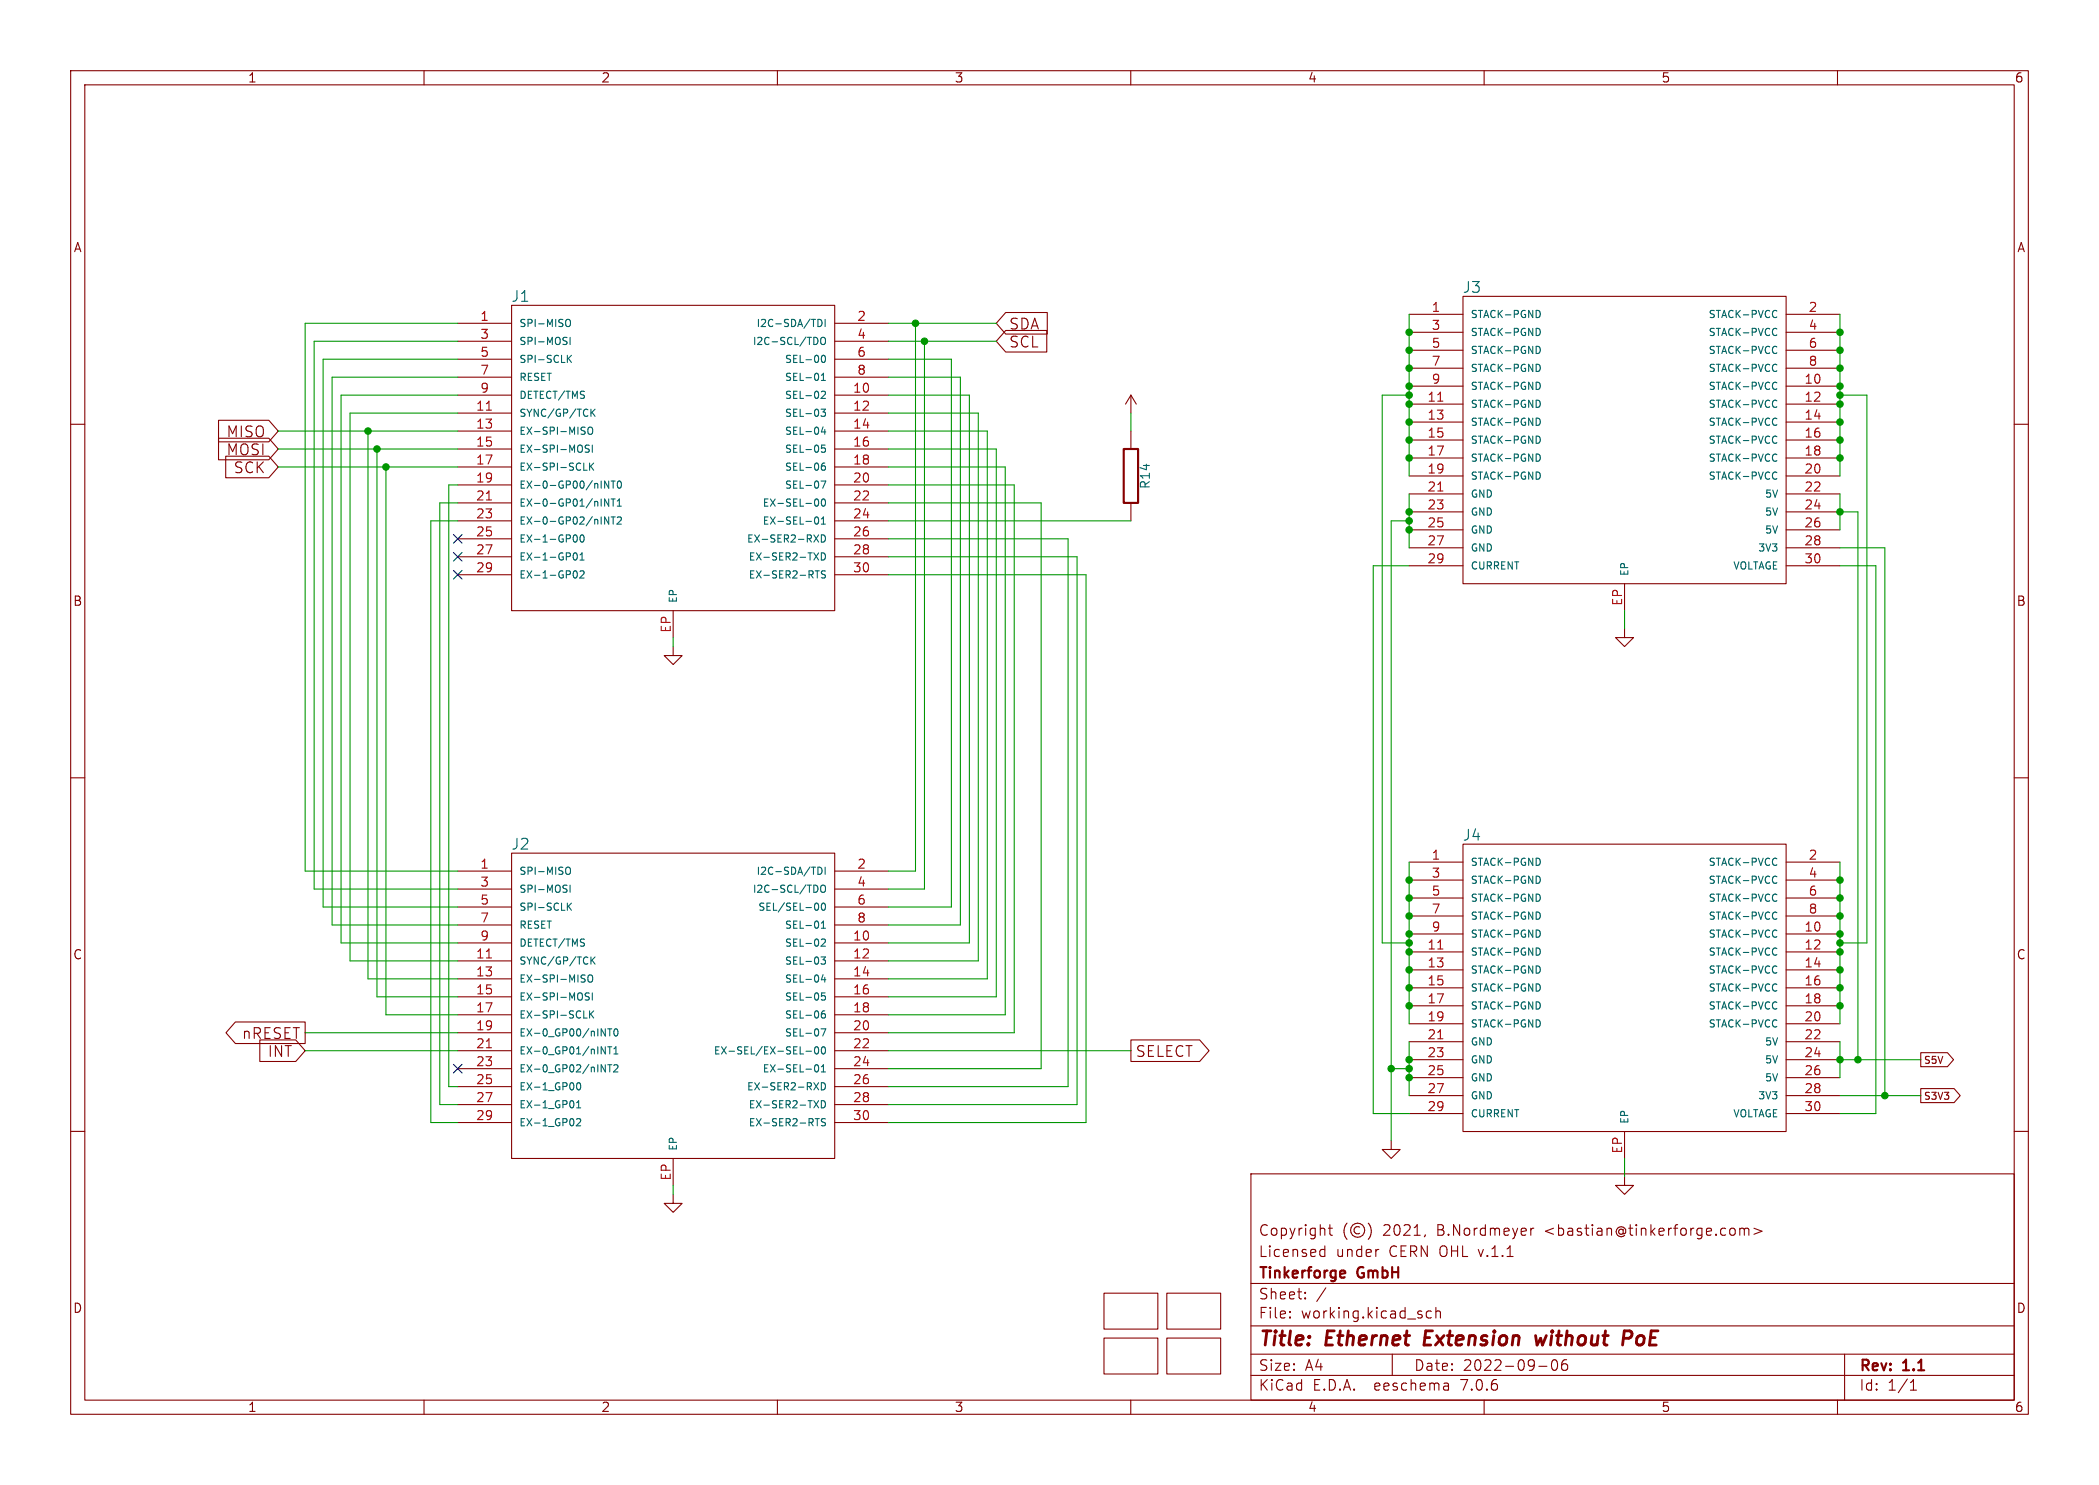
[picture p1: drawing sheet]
<svg xmlns="http://www.w3.org/2000/svg" width="297mm" height="210mm" viewBox="0 0 297 210" stroke-linecap="round" stroke-linejoin="round" font-family="sans-serif">
<g fill="none" stroke="#840000" stroke-width=".15">
<path d="M10 10h277v190h-277zM12 12h273v186h-273zM60 10v2M110 10v2M160 10v2M210 10v2M260 10v2M10 60h2M30.9 59.4h7.1l1.4 1.6-1.4 1.5h-7.1zM64.8 45.7h7.6M64.8 55.9h7.6M64.8 58.4h7.6"/>
<path d="M64.8 48.3h7.6M64.8 50.8h7.6M64.8 53.3h7.6M72.4 43.2h45.7v43.2h-45.7zM118.1 45.7h7.6M118.1 55.9h7.6M118.1 58.4h7.6M118.1 48.3h7.6M118.1 50.8h7.6M118.1 53.3h7.6M142.3 46.7h5.8v3.1h-5.8l-1.3-1.5zM142.3 44.2h5.9v3h-5.9l-1.3-1.5z"/>
<path d="M160 55.9v2.5M160 55.9l-.7 1.3M160 55.9l.8 1.3M199.4 44.5h7.6M199.4 54.6h7.6M199.4 57.2h7.6M199.4 59.7h7.6M199.4 47h7.6M199.4 49.5h7.6M199.4 52.1h7.6M207 41.9h45.7v40.7h-45.7zM252.7 44.5h7.6"/>
<path d="M252.7 54.6h7.6M252.7 57.2h7.6M252.7 59.7h7.6M252.7 47h7.6M252.7 49.5h7.6M252.7 52.1h7.6M285 60h2M30.9 62h7.1l1.4 1.5-1.4 1.5h-7.1zM31.9 64.5h6.1l1.4 1.5-1.4 1.6h-6.1zM64.8 61h7.6M64.8 63.5h7.6M64.8 66h7.6"/>
<path d="M64.8 68.6h7.6M64.8 71.1h7.6M64.8 73.7h7.6M64.8 76.2h7.6M64.8 78.7h7.6M118.1 61h7.6M118.1 63.5h7.6M118.1 66h7.6M118.1 68.6h7.6M118.1 71.1h7.6M118.1 73.7h7.6M118.1 76.2h7.6"/>
<path d="M118.1 78.7h7.6M160 61v2.5M160 71.1v2.6M199.4 62.2h7.6M199.4 64.8h7.6M199.4 67.3h7.6M199.4 69.9h7.6M199.4 72.4h7.6M199.4 74.9h7.6M199.4 77.5h7.6M252.7 62.2h7.6M252.7 64.8h7.6"/>
<path d="M252.7 67.3h7.6M252.7 69.9h7.6M252.7 72.4h7.6M252.7 74.9h7.6M252.7 77.5h7.6M64.8 81.3h7.6M95.2 91.4v1.3h1.3l-1.3 1.3-1.2-1.3h1.2M95.2 86.4v3.8M118.1 81.3h7.6M199.4 80h7.6M229.9 88.9v1.3h1.2l-1.2 1.2-1.3-1.2h1.3M229.9 82.6v3.8"/>
<path d="M252.7 80h7.6M10 110h2M207 119.4h45.7v40.6h-45.7zM285 110h2M64.8 123.2h7.6M64.8 133.4h7.6M64.8 135.9h7.6M64.8 138.4h7.6M64.8 125.7h7.6M64.8 128.3h7.6M64.8 130.8h7.6M72.4 120.7h45.7v43.1h-45.7z"/>
<path d="M118.1 123.2h7.6M118.1 133.4h7.6M118.1 135.9h7.6M118.1 138.4h7.6M118.1 125.7h7.6M118.1 128.3h7.6M118.1 130.8h7.6M199.4 121.9h7.6M199.4 132.1h7.6M199.4 134.6h7.6M199.4 137.2h7.6M199.4 139.7h7.6"/>
<path d="M199.4 124.5h7.6M199.4 127h7.6M199.4 129.5h7.6M252.7 121.9h7.6M252.7 132.1h7.6M252.7 134.6h7.6M252.7 137.2h7.6M252.7 139.7h7.6M252.7 124.5h7.6M252.7 127h7.6M252.7 129.5h7.6M10 160h2"/>
<path d="M33.3 144.5h9.9v3.1h-9.9l-1.3-1.5zM36.8 147.1h5l1.4 1.5-1.4 1.5h-5zM64.8 141h7.6M64.8 143.5h7.6M64.8 146.1h7.6M64.8 148.6h7.6M64.8 151.1h7.6M64.8 153.7h7.6M64.8 156.2h7.6M64.8 158.8h7.6M118.1 141h7.6M118.1 143.5h7.6"/>
<path d="M118.1 146.1h7.6M118.1 148.6h7.6M118.1 151.1h7.6M118.1 153.7h7.6M118.1 156.2h7.6M118.1 158.8h7.6M160 147.1h9.7l1.4 1.5-1.4 1.5h-9.7zM199.4 142.2h7.6M199.4 144.8h7.6M199.4 147.3h7.6M199.4 149.9h7.6M199.4 152.4h7.6"/>
<path d="M199.4 154.9h7.6M199.4 157.5h7.6M252.7 142.2h7.6M252.7 144.8h7.6M252.7 147.3h7.6M252.7 149.9h7.6M252.7 152.4h7.6M252.7 154.9h7.6M252.7 157.5h7.6M271.8 148.9h3.8l.8 1-.8 1h-3.8zM271.8 153.9h4.7l.9 1-.9 1h-4.7zM285 160h2"/>
<path d="M95.2 168.9v1.3h1.3l-1.3 1.3-1.2-1.3h1.2M95.2 163.8v3.8M177 166h108v32h-108zM186.9 177.6l.1 .1 .5-.1M186.9 176.8l.1-.1 .5 .1M187.5 176.2v1.5M188 173.7h.5M188.2 173.2v1.3v.1l.3 .1M190.6 173a1.72 1.72 0 0 0 0 2.3M192.4 173.6a.52 .52 0 0 0-.8 .4 .52 .52 0 0 0 .8 .4M193.6 173a1.72 1.72 0 0 1 0 2.3M195 176.7h.1"/>
<path d="M196.8 161.3v1.3h1.3l-1.3 1.2-1.2-1.2h1.2M201.7 174.6l-.2 .3M216.6 173.7v1M217 173.7l-.3 .1-.1 .2M229.9 166.4v1.2h1.2l-1.2 1.3-1.3-1.3h1.3M229.9 160v3.8M245 173.7a.41 .41 0 0 1 .5 .3v.4a.41 .41 0 0 1-.5 .3M246.2 173.8a.37 .37 0 0 1 .6 .1M246.2 173.7v1M246.8 173.9l.2-.2 .4 .1 .1 .9M246.8 173.9v.8M248.2 173.7l1.1 .4-1.1 .5"/>
<path d="M60 198v2M110 198v2M156.2 182.9h7.6v5.1h-7.6zM156.2 189.2h7.6v5.1h-7.6zM160 198v2M165.1 182.9h7.6v5.1h-7.6zM165.1 189.2h7.6v5.1h-7.6zM177 194.5h108M177 191.5h108M177 187.5h108M177 181.5h108M182.5 186.3h.1l-.1 .1"/>
<path d="M182.5 186.3v.1M182.5 185.5v.1M182.5 185.5h.1l-.1 .1M184.7 183.6v.1M184.7 183.6h-.1l.1 .1M184.7 182.8v.1M184.7 182.8h-.1l.1 .1M187.6 182.1l-1.3 2M197 191.5v3M202.5 185.5l-.4-.1-.3 .3v.4l.2 .2 .1 .1 .4-.1M203.2 185.5a.37 .37 0 0 1 .6 .1v.8M203.2 184.9v1.5"/>
<path d="M204.9 195.7l.1 .9M205 196.5l-.2 .1M205 196h-.2M210 198v2M217.7 193.2h1.2M219.7 192.4a.36 .36 0 0 1 .3-.1 .36 .36 0 0 1 .3 .3 .77 .77 0 0 1-.4 1.2 .91 .91 0 0 1-.2-1.4zM221.7 192.3a.59 .59 0 0 0-.7 .6v.6l.1 .2 .4 .1 .2-.1 .1-.5-.1-.3h-.5l-.2 .3M260 198v2M261 191.5v6.5M270.3 196.6h.9M270.3 195.5l.4-.4v1.5"/>
<circle cx="192.1" cy="174" r="1"/>
</g>
<path d="M201.7 188.2l-.2 2h.9M217.3 188.9l.2 1.3 .5-.9 .3 .9 .5-1.3M229.8 188.2h.8l.2 .1a.58 .58 0 0 1-.3 1h-.8" fill="none" stroke="#840000" stroke-width=".4"/>
<path d="M159 63.5h2v7.6h-2zM190.1 179.7l.2 .1v.2l-.7 .2M190.3 180.6l-.2 .1" fill="none" stroke="#840000" stroke-width=".3"/>
<g fill="none" stroke="#006464" stroke-width=".15">
<path d="M80.1 47.7l.1 .1M80.1 48.3l.1 .1-.1 .3M80.2 45.2h.1a.34 .34 0 0 1 .4 .3v.3a.34 .34 0 0 1-.2 .4 .34 .34 0 0 1-.3-.1M80.4 50.7l.5 .6M80.7 47.7v1M80.9 50.2l-.6 .6M83.6 57.9v1M83.8 58.3l.4 .6M84.2 57.9l-.6 .5M115.5 47.8l.2 .3-.2 .6M115.7 45.2a.51 .51 0 0 1 .6 .5 .51 .51 0 0 1-.6 .5zM116.2 57.9h.6l-.3 .4h.3v.5l-.2 .1-.4-.1"/>
<path d="M116.2 55.4l.4-.1 .2 .3-.6 .7h.6M116.2 53.1l.3-.3v1M116.2 53.8h.6M116.3 47.8l.1-.1a.34 .34 0 0 1 .4 .3v.4a.34 .34 0 0 1-.3 .3 .34 .34 0 0 1-.4-.3v-.4zM116.4 50.3l.1-.1a.54 .54 0 0 1 .3 .6 .54 .54 0 0 1-.3 .5 .68 .68 0 0 1-.1-1zM116.8 45.2v1M217.6 43.9a.55 .55 0 0 1 .4 .5 .55 .55 0 0 1-.4 .5M217.6 46.4a.55 .55 0 0 1 .4 .5 .55 .55 0 0 1-.4 .6M217.6 49a.55 .55 0 0 1 .4 .5 .55 .55 0 0 1-.4 .5M217.6 51.5a.55 .55 0 0 1 .4 .5 .55 .55 0 0 1-.4 .5M217.6 54.1a.55 .55 0 0 1 .4 .5 .55 .55 0 0 1-.4 .5M217.6 56.6a.55 .55 0 0 1 .4 .5 .55 .55 0 0 1-.4 .5"/>
<path d="M217.6 59.1a.55 .55 0 0 1 .4 .5 .55 .55 0 0 1-.4 .6M251.1 54.1l.3 .1M251.1 56.6l.3 .1M251.1 59.1l.3 .1M251.1 43.9l.3 .1M251.1 46.4l.3 .1M251.1 49l.3 .1M251.1 51.5l.3 .1M251.4 55l-.3 .1M251.4 57.5l-.3 .1M251.4 44.8l-.3 .1M251.4 47.4l-.3 .1"/>
<path d="M251.4 49.9l-.3 .1M251.4 52.4l-.3 .1M81.2 75.7l.1-.1a.54 .54 0 0 1 .4 .6 .54 .54 0 0 1-.4 .5 .68 .68 0 0 1-.1-1zM81.2 78.2h.1a.54 .54 0 0 1 .4 .5 .54 .54 0 0 1-.4 .5 .68 .68 0 0 1-.1-1zM82.1 79.2h.6M82.1 78.5l.3-.3v1M82.2 75.7l.1-.1a.54 .54 0 0 1 .4 .6 .54 .54 0 0 1-.4 .5 .68 .68 0 0 1-.1-1zM82.4 60.9l.3 .1 .1 .2-.2 .2h-.2M82.4 60.4l.4 .1M82.6 66.5h.5M83.3 60.5l.1-.1a.34 .34 0 0 1 .5 .3v.4a.34 .34 0 0 1-.4 .3 .34 .34 0 0 1-.3-.3v-.4zM83.4 63l-.4-.1-.2 .2 .1 .3 .4 .2v.3l-.1 .1-.4-.1"/>
<path d="M83.4 65.5v1M83.6 65.9l.4 .6M83.8 62.9v1.1M84 65.5l-.6 .6M86.1 68v1l-.5-1v1M86.1 70.6v1l-.5-1v1M86.1 73.1v1l-.5-1v1M86.5 68h.6M86.5 70.6h.6M86.5 73.1h.6M86.8 68v1M86.8 70.6v1"/>
<path d="M86.8 73.1v1M87.3 73.2l.4-.1 .2 .3-.6 .7h.6M87.3 71.6h.6M87.3 70.9l.3-.3v1M87.5 68.1l.1-.1a.54 .54 0 0 1 .3 .5 .54 .54 0 0 1-.3 .5 .68 .68 0 0 1-.1-.9zM115.2 75.6l.6 1.1M115.2 78.2l.6 1M115.3 70.8l.2-.2a.54 .54 0 0 1 .3 .5 .54 .54 0 0 1-.3 .5l-.2-.2M115.4 73.2l.1-.1a.54 .54 0 0 1 .3 .5 .54 .54 0 0 1-.3 .5 .68 .68 0 0 1-.1-.9zM115.8 75.6l-.6 1.1M115.8 78.2l-.6 1M116.2 68h.6l-.4 1"/>
<path d="M116.2 75.6a.51 .51 0 0 1 .6 .6 .51 .51 0 0 1-.6 .5zM116.2 78.2a.51 .51 0 0 1 .6 .5 .51 .51 0 0 1-.6 .5zM116.2 73.4l.3-.3v1M116.2 74.1h.6M116.4 70.6h.1a.54 .54 0 0 1 .3 .5 .54 .54 0 0 1-.3 .5 .68 .68 0 0 1-.1-1zM116.5 60.4l-.3 .7h.6M116.7 65.5h-.3a.68 .68 0 0 0 0 1l.4-.1v-.3l-.2-.2h-.3l-.1 .2M116.7 60.7v.7M116.8 62.9h-.5l-.1 .5 .2-.1 .3 .1 .1 .1v.4l-.2 .1-.4-.1M217.6 61.7a.55 .55 0 0 1 .4 .5 .55 .55 0 0 1-.4 .5M217.6 64.2a.55 .55 0 0 1 .4 .5 .55 .55 0 0 1-.4 .5M217.6 66.8a.55 .55 0 0 1 .4 .5 .55 .55 0 0 1-.4 .5"/>
<path d="M251.1 61.7l.3 .1M251.1 64.2l.3 .1M251.1 66.8l.3 .1M251.4 60.1l-.3 .1M251.4 62.6l-.3 .1M251.4 65.1l-.3 .1M251.4 67.7l-.3 .1M81.2 80.8l.1-.1a.54 .54 0 0 1 .4 .5 .54 .54 0 0 1-.4 .5 .68 .68 0 0 1-.1-.9zM82.1 80.8l.4-.1 .2 .3-.7 .7h.7M115.3 80.7h.6M115.6 80.7v1M116.8 80.8l-.4-.1-.2 .2 .1 .3 .5 .2v.2l-.2 .1h-.4"/>
<path d="M80.1 125.2h.1M80.1 125.8l.1 .1-.1 .2M80.2 122.7l.1-.1a.34 .34 0 0 1 .4 .4v.3a.34 .34 0 0 1-.2 .3 .34 .34 0 0 1-.3 0M80.4 128.2l.5 .5M80.7 125.2v1M80.9 127.7l-.6 .6M82.4 138.4l.3 .1 .1 .2-.2 .2h-.2M82.4 137.9h.4M83.3 137.9h.1a.34 .34 0 0 1 .5 .3v.4a.34 .34 0 0 1-.4 .3 .34 .34 0 0 1-.3-.3v-.4zM83.6 135.3v1.1M83.8 135.8l.4 .6M84.2 135.3l-.6 .6"/>
<path d="M115.3 127.8l.2-.1a.54 .54 0 0 1 .3 .5 .54 .54 0 0 1-.3 .5l-.2-.1M115.5 125.2l.2 .4-.2 .5M115.7 122.6a.51 .51 0 0 1 .6 .5 .51 .51 0 0 1-.6 .6zM116.2 135.3h.6l-.3 .4 .3 .1v.5l-.2 .1-.4-.1M116.2 132.9l.4-.1 .2 .3-.6 .7h.6M116.2 130.5l.3-.2v1M116.2 131.3h.6M116.3 125.2h.1a.34 .34 0 0 1 .4 .3v.4a.34 .34 0 0 1-.3 .3 .34 .34 0 0 1-.4-.3v-.4zM116.4 127.8l.1-.1a.54 .54 0 0 1 .3 .5 .54 .54 0 0 1-.3 .5 .68 .68 0 0 1-.1-.9zM116.5 137.8l-.3 .8h.6M116.7 138.2v.7M116.8 122.6v1.1"/>
<path d="M217.6 121.4a.55 .55 0 0 1 .4 .5 .55 .55 0 0 1-.4 .5M217.6 123.9a.55 .55 0 0 1 .4 .5 .55 .55 0 0 1-.4 .5M217.6 126.4a.55 .55 0 0 1 .4 .6 .55 .55 0 0 1-.4 .5M217.6 129a.55 .55 0 0 1 .4 .5 .55 .55 0 0 1-.4 .5M217.6 131.5a.55 .55 0 0 1 .4 .5 .55 .55 0 0 1-.4 .5M217.6 134.1a.55 .55 0 0 1 .4 .5 .55 .55 0 0 1-.4 .5M217.6 136.6a.55 .55 0 0 1 .4 .5 .55 .55 0 0 1-.4 .5M217.6 139.1a.55 .55 0 0 1 .4 .6 .55 .55 0 0 1-.4 .5M251.1 131.5l.3 .1M251.1 134.1l.3 .1M251.1 136.6l.3 .1M251.1 139.1l.3 .1"/>
<path d="M251.1 121.4l.3 .1M251.1 123.9l.3 .1M251.1 126.4l.3 .1M251.1 129l.3 .1M251.4 132.4l-.3 .1M251.4 135l-.3 .1M251.4 137.5l-.3 .1M251.4 122.3l-.3 .1M251.4 124.8l-.3 .1M251.4 127.4l-.3 .1M251.4 129.9l-.3 .1M81.2 155.8v.7"/>
<path d="M81.6 158.3l.4-.1 .2 .3-.7 .7h.7M81.6 156.7h.6M81.6 155.9l.3-.2v1M81.7 153.2l.1-.1a.54 .54 0 0 1 .4 .5 .54 .54 0 0 1-.4 .5l-.1-.1-.1-.3zM82.6 144h.5M83.4 140.5l-.4-.1-.2 .2 .1 .3 .4 .1v.3l-.1 .1h-.4M83.4 143v1M83.6 143.4l.4 .6M83.8 140.4v1M84 143l-.6 .5M85.1 145.5l.5 1v-1M85.1 148l.5 1.1v-1.1"/>
<path d="M85.1 150.6l.5 1v-1M86 145.5h.6M86 148h.6M86 150.6h.6M86.3 145.5v1M86.3 148v1.1M86.3 150.6v1M86.9 150.7l.3-.1 .2 .3-.6 .7h.6M86.9 149.1h.5M86.9 148.3l.2-.3v1.1M87 145.5h.1a.54 .54 0 0 1 .4 .5 .54 .54 0 0 1-.4 .5 .68 .68 0 0 1-.1-1zM114 148.7h.8"/>
<path d="M115.2 153.1l.6 1M115.2 155.7l.6 1M115.3 148.1l.2-.1a.54 .54 0 0 1 .3 .5 .54 .54 0 0 1-.3 .6l-.2-.1v-.3zM115.3 150.7l.2-.1a.54 .54 0 0 1 .3 .5 .54 .54 0 0 1-.3 .5l-.2-.1v-.3zM115.3 158.2h.6M115.6 158.2v1M115.8 153.1l-.6 1M115.8 155.7l-.6 1M116.2 145.5h.6l-.4 1M116.2 153.1a.51 .51 0 0 1 .6 .5 .51 .51 0 0 1-.6 .5zM116.2 155.7a.51 .51 0 0 1 .6 .5 .51 .51 0 0 1-.6 .5zM116.2 151.6h.6"/>
<path d="M116.2 150.9l.3-.3v1M116.4 148.1l.1-.1a.54 .54 0 0 1 .3 .5 .54 .54 0 0 1-.3 .6 .68 .68 0 0 1-.1-1zM116.7 143h-.3a.68 .68 0 0 0 0 1l.4-.1v-.4l-.2-.2-.3 .1-.1 .1M116.8 140.4h-.5l-.1 .5 .2-.1 .3 .1 .1 .1v.3l-.2 .1-.4-.1M116.8 158.2h-.4l-.1 .1v.3l.4 .2 .1 .2-.2 .2h-.4M217.6 141.7a.55 .55 0 0 1 .4 .5 .55 .55 0 0 1-.4 .5M217.6 144.2a.55 .55 0 0 1 .4 .5 .55 .55 0 0 1-.4 .5M251.1 141.7l.3 .1M251.1 144.2l.3 .1M251.4 140.1l-.3 .1M251.4 142.6l-.3 .1M251.4 145.1l-.3 .1"/>
</g>
<path d="M68.8 58h.7M203.4 56.7h.8M68.8 70.7h.7M203.4 69.4h.8M68.8 135.5h.7M203.4 134.2h.8M68.8 148.2h.7M203.4 146.9h.8" fill="none" stroke="#a90000" stroke-width=".15"/>
<g fill="none" stroke="#009600" stroke-width=".15">
<path d="M64.8 55.9h-16.5v77.5h16.5M64.8 45.7h-21.6v77.5h21.6M64.8 58.4h-15.3v77.5h15.3M64.8 48.3h-20.4v77.4h20.4M64.8 53.3h-17.8v77.5h17.8M64.8 50.8h-19.1v77.5h19.1M125.7 55.9h11.5v77.5h-11.5M125.7 58.4h12.7v77.5h-12.7M125.7 53.3h10.2v77.5h-10.2M125.7 50.8h8.9v77.5h-8.9M125.7 45.7h15.3M125.7 48.3h15.3"/>
<path d="M129.5 45.7v77.5h-3.8M130.8 48.3v77.4h-5.1M160 58.4v2.6M199.4 44.5v22.8M199.4 55.9h-3.8v77.5h3.8M260.3 55.9h3.9v77.5h-3.9M260.3 44.5v22.8M39.4 66h25.4M39.4 61h25.4M39.4 63.5h25.4M52.1 61v77.4h12.7M53.3 63.5v77.5h11.5"/>
<path d="M54.6 66v77.5h10.2M64.8 71.1h-2.6v85.1h2.6M64.8 68.6h-1.3v85.1h1.3M64.8 73.7h-3.8v85.1h3.8M125.7 71.1h21.6v80h-21.6M125.7 78.7h26.7v77.5h-26.7M125.7 76.2h25.4v77.5h-25.4M125.7 61h14v77.4h-14M125.7 68.6h17.8v77.5h-17.8M125.7 63.5h15.3v77.5h-15.3M125.7 66h16.5v77.5h-16.5M125.7 73.7h34.3"/>
<path d="M199.4 69.9v7.6M199.4 73.7h-2.6v87.6M260.3 69.9v5M260.3 77.5h6.4v77.4M260.3 72.4h2.6v77.5M95.2 90.2v1.2M125.7 81.3h28v77.5h-28M199.4 80h-5.1v77.5h5.1M229.9 86.4v2.5M260.3 80h5.1v77.5h-5.1M199.4 121.9v22.9M260.3 121.9v22.9"/>
<path d="M43.2 148.6h21.6M43.2 146.1h21.6M125.7 148.6h34.3M196.8 151.1h2.6M199.4 147.3v7.6M260.3 147.3v5.1M260.3 149.9h11.5M260.3 154.9h11.5M95.2 167.6v1.3M229.9 163.8v2.6"/>
</g>
<path d="M64.2 75.6l1.2 1.2M64.2 78.1l1.2 1.2M65.4 75.6l-1.2 1.2M65.4 78.1l-1.2 1.2M64.2 80.7l1.2 1.2M65.4 80.7l-1.2 1.2M64.2 150.5l1.2 1.2M65.4 150.5l-1.2 1.2" fill="none" stroke="#000084" stroke-width=".15"/>
<g fill="#009600" stroke="#009600" stroke-width=".15">
<circle cx="199.4" cy="47" r=".46"/>
<circle cx="199.4" cy="54.6" r=".46"/>
<circle cx="199.4" cy="57.2" r=".46"/>
<circle cx="199.4" cy="49.5" r=".46"/>
<circle cx="199.4" cy="52.1" r=".46"/>
<circle cx="260.3" cy="64.8" r=".46"/>
<circle cx="260.3" cy="59.7" r=".46"/>
<circle cx="260.3" cy="62.2" r=".46"/>
<circle cx="260.3" cy="57.2" r=".46"/>
<circle cx="199.4" cy="124.5" r=".46"/>
<circle cx="199.4" cy="74.9" r=".46"/>
<circle cx="199.4" cy="73.7" r=".46"/>
<circle cx="199.4" cy="127" r=".46"/>
<circle cx="199.4" cy="134.6" r=".46"/>
<circle cx="199.4" cy="129.5" r=".46"/>
<circle cx="260.3" cy="124.5" r=".46"/>
<circle cx="260.3" cy="127" r=".46"/>
<circle cx="260.3" cy="129.5" r=".46"/>
<circle cx="260.3" cy="72.4" r=".46"/>
<circle cx="260.3" cy="134.6" r=".46"/>
<circle cx="260.3" cy="132.1" r=".46"/>
<circle cx="260.3" cy="133.4" r=".46"/>
<circle cx="260.3" cy="142.2" r=".46"/>
<circle cx="260.3" cy="139.7" r=".46"/>
<circle cx="262.9" cy="149.9" r=".46"/>
<circle cx="260.3" cy="149.9" r=".46"/>
<circle cx="266.7" cy="154.9" r=".46"/>
<circle cx="260.3" cy="137.2" r=".46"/>
<circle cx="199.4" cy="72.4" r=".46"/>
<circle cx="199.4" cy="64.8" r=".46"/>
<circle cx="260.3" cy="47" r=".46"/>
<circle cx="260.3" cy="49.5" r=".46"/>
<circle cx="260.3" cy="54.6" r=".46"/>
<circle cx="260.3" cy="52.1" r=".46"/>
<circle cx="199.4" cy="55.9" r=".46"/>
<circle cx="199.4" cy="62.2" r=".46"/>
<circle cx="199.4" cy="59.7" r=".46"/>
<circle cx="260.3" cy="55.9" r=".46"/>
<circle cx="199.4" cy="133.4" r=".46"/>
<circle cx="199.4" cy="132.1" r=".46"/>
<circle cx="199.4" cy="139.7" r=".46"/>
<circle cx="199.4" cy="142.2" r=".46"/>
<circle cx="199.4" cy="152.4" r=".46"/>
<circle cx="196.8" cy="151.1" r=".46"/>
<circle cx="199.4" cy="137.2" r=".46"/>
<circle cx="199.4" cy="151.1" r=".46"/>
<circle cx="199.4" cy="149.9" r=".46"/>
<circle cx="52.1" cy="61" r=".46"/>
<circle cx="53.3" cy="63.5" r=".46"/>
<circle cx="54.6" cy="66" r=".46"/>
<circle cx="129.5" cy="45.7" r=".46"/>
<circle cx="130.8" cy="48.3" r=".46"/>
</g>
<g font-size="2.8" fill="#840000">
<text x="178" y="190.9">Title:</text>
<text x="187.7" y="190.9">Ethernet</text>
<text x="202.4" y="190.9">Extension</text>
<text x="219" y="190.9">without</text>
<text x="232.1" y="190.9">PoE</text>
</g>
<g font-size="2.1" fill="#006464">
<text x="206.9" y="41.6">J3</text>
<text x="72.3" y="42.9">J1</text>
<text x="206.9" y="119.1">J4</text>
<text x="72.3" y="120.4">J2</text>
</g>
<g font-size="2.1" fill="#840000">
<text x="142.7" y="46.8">SDA</text>
<text x="142.7" y="49.4">SCL</text>
<text x="32" y="62.1">MISO</text>
<text x="32" y="64.6">MOSI</text>
<text x="33" y="67.1">SCK</text>
<text x="34.2" y="147.1">nRESET</text>
<text x="37.8" y="149.7">INT</text>
<text x="160.6" y="149.7">SELECT</text>
<text x="178" y="178">Licensed</text>
<text x="178" y="175">Copyright</text>
<text x="189" y="178">under</text>
<text x="195.7" y="175">2021,</text>
<text x="196.6" y="178">CERN OHL v.1.1</text>
<text x="203.5" y="175">B.Nordmeyer</text>
<text x="218.8" y="175">&lt;bastian@tinkerforge.com&gt;</text>
<text x="178" y="184">Sheet:</text>
<text x="178" y="181.2">Tinkerforge</text>
<text x="192.2" y="181.2">GmbH</text>
<text x="178" y="186.7">File:</text>
<text x="184.1" y="186.7">working.kicad_sch</text>
<text x="178" y="196.9">KiCad</text>
<text x="178" y="194.1">Size:</text>
<text x="184.7" y="194.1">A4</text>
<text x="185.7" y="196.9">E.D.A.</text>
<text x="194.6" y="196.9">eeschema</text>
<text x="200" y="194.1">Date:</text>
<text x="207" y="196.9">7.0.6</text>
<text x="207" y="194.1">2022-09-06</text>
<text x="263" y="194.3">Rev:</text>
<text x="263" y="196.9">Id:</text>
<text x="267.1" y="196.9">1/1</text>
<text x="269.4" y="194.3">1.1</text>
</g>
<g font-size="1.8" fill="#840000">
<text x="35" y="11.9">1</text>
<text x="85" y="11.9">2</text>
<text x="135" y="11.9">3</text>
<text x="185" y="11.9">4</text>
<text x="235" y="11.9">5</text>
<text x="285" y="11.9">6</text>
<text x="10.3" y="35.9">A</text>
<text x="285.3" y="35.9">A</text>
<text x="10.3" y="85.9">B</text>
<text x="285.3" y="85.9">B</text>
<text x="10.3" y="135.9">C</text>
<text x="285.3" y="135.9">C</text>
<text x="10.3" y="185.9">D</text>
<text x="285.3" y="185.9">D</text>
<text x="35" y="199.9">1</text>
<text x="85" y="199.9">2</text>
<text x="135" y="199.9">3</text>
<text x="185" y="199.9">4</text>
<text x="235" y="199.9">5</text>
<text x="285" y="199.9">6</text>
</g>
<g font-size="1.8" fill="#a90000">
<text x="67.9" y="45.5">1</text>
<text x="121.2" y="45.5">2</text>
<text x="202.5" y="44.2">1</text>
<text x="202.5" y="46.7">3</text>
<text x="255.8" y="44.2">2</text>
<text x="255.8" y="46.7">4</text>
<text x="67.9" y="48">3</text>
<text x="67.9" y="50.5">5</text>
<text x="67.9" y="53.1">7</text>
<text x="121.2" y="48">4</text>
<text x="121.2" y="50.5">6</text>
<text x="121.2" y="53.1">8</text>
<text x="202.5" y="49.3">5</text>
<text x="202.5" y="51.8">7</text>
<text x="255.8" y="49.3">6</text>
<text x="255.8" y="51.8">8</text>
<text x="67.3" y="58.2">11</text>
<text x="67.9" y="55.6">9</text>
<text x="120.6" y="55.6">10</text>
<text x="120.6" y="58.2">12</text>
<text x="201.9" y="56.9">11</text>
<text x="201.9" y="59.4">13</text>
<text x="202.5" y="54.4">9</text>
<text x="255.2" y="54.4">10</text>
<text x="255.2" y="56.9">12</text>
<text x="255.2" y="59.4">14</text>
<text x="67.3" y="60.7">13</text>
<text x="67.3" y="63.2">15</text>
<text x="67.3" y="65.8">17</text>
<text x="120.6" y="60.7">14</text>
<text x="120.6" y="63.2">16</text>
<text x="120.6" y="65.8">18</text>
<text x="201.9" y="62">15</text>
<text x="201.9" y="64.5">17</text>
<text x="255.2" y="62">16</text>
<text x="255.2" y="64.5">18</text>
<text x="67.3" y="68.3">19</text>
<text x="67.3" y="70.9">21</text>
<text x="120.6" y="68.3">20</text>
<text x="120.6" y="70.9">22</text>
<text x="201.9" y="67.1">19</text>
<text x="201.9" y="69.6">21</text>
<text x="255.2" y="67.1">20</text>
<text x="255.2" y="69.6">22</text>
<text x="67.3" y="73.4">23</text>
<text x="67.3" y="75.9">25</text>
<text x="120.6" y="73.4">24</text>
<text x="120.6" y="75.9">26</text>
<text x="201.9" y="72.1">23</text>
<text x="201.9" y="74.7">25</text>
<text x="201.9" y="77.2">27</text>
<text x="255.2" y="72.1">24</text>
<text x="255.2" y="74.7">26</text>
<text x="255.2" y="77.2">28</text>
<text x="67.3" y="78.5">27</text>
<text x="67.3" y="81">29</text>
<text x="120.6" y="78.5">28</text>
<text x="120.6" y="81">30</text>
<text x="201.9" y="79.8">29</text>
<text x="255.2" y="79.8">30</text>
<text x="95" y="89.6" transform="rotate(-90 95 89.6)">EP</text>
<text x="229.6" y="85.8" transform="rotate(-90 229.6 85.8)">EP</text>
<text x="67.9" y="122.9">1</text>
<text x="67.9" y="125.5">3</text>
<text x="121.2" y="122.9">2</text>
<text x="121.2" y="125.5">4</text>
<text x="202.5" y="121.7">1</text>
<text x="202.5" y="124.2">3</text>
<text x="255.8" y="121.7">2</text>
<text x="255.8" y="124.2">4</text>
<text x="67.9" y="128">5</text>
<text x="67.9" y="130.6">7</text>
<text x="121.2" y="128">6</text>
<text x="121.2" y="130.6">8</text>
<text x="202.5" y="126.7">5</text>
<text x="202.5" y="129.3">7</text>
<text x="202.5" y="131.8">9</text>
<text x="255.2" y="131.8">10</text>
<text x="255.8" y="126.7">6</text>
<text x="255.8" y="129.3">8</text>
<text x="67.3" y="135.6">11</text>
<text x="67.9" y="133.1">9</text>
<text x="120.6" y="133.1">10</text>
<text x="120.6" y="135.6">12</text>
<text x="201.9" y="134.4">11</text>
<text x="201.9" y="136.9">13</text>
<text x="255.2" y="134.4">12</text>
<text x="255.2" y="136.9">14</text>
<text x="67.3" y="138.2">13</text>
<text x="67.3" y="140.7">15</text>
<text x="67.3" y="143.3">17</text>
<text x="120.6" y="138.2">14</text>
<text x="120.6" y="140.7">16</text>
<text x="120.6" y="143.3">18</text>
<text x="201.9" y="139.4">15</text>
<text x="201.9" y="142">17</text>
<text x="255.2" y="139.4">16</text>
<text x="255.2" y="142">18</text>
<text x="67.3" y="145.8">19</text>
<text x="67.3" y="148.3">21</text>
<text x="120.6" y="145.8">20</text>
<text x="120.6" y="148.3">22</text>
<text x="201.9" y="144.5">19</text>
<text x="201.9" y="147.1">21</text>
<text x="201.9" y="149.6">23</text>
<text x="255.2" y="144.5">20</text>
<text x="255.2" y="147.1">22</text>
<text x="255.2" y="149.6">24</text>
<text x="67.3" y="150.9">23</text>
<text x="67.3" y="153.4">25</text>
<text x="67.3" y="156">27</text>
<text x="120.6" y="150.9">24</text>
<text x="120.6" y="153.4">26</text>
<text x="120.6" y="156">28</text>
<text x="201.9" y="152.1">25</text>
<text x="201.9" y="154.7">27</text>
<text x="255.2" y="152.1">26</text>
<text x="255.2" y="154.7">28</text>
<text x="67.3" y="158.5">29</text>
<text x="120.6" y="158.5">30</text>
<text x="201.9" y="157.2">29</text>
<text x="255.2" y="157.2">30</text>
<text x="95" y="167" transform="rotate(-90 95 167)">EP</text>
<text x="229.6" y="163.2" transform="rotate(-90 229.6 163.2)">EP</text>
</g>
<text font-size="1.8" fill="#006464" x="162.9" y="69.3" transform="rotate(-90 162.9 69.3)">R14</text>
<g font-size="1.4" fill="#006464">
<text x="73.4" y="46.5">SPI-MISO</text>
<text x="106.9" y="46.5">I2C-SDA/TDI</text>
<text x="208" y="45.2">STACK-PGND</text>
<text x="208" y="47.7">STACK-PGND</text>
<text x="241.6" y="45.2">STACK-PVCC</text>
<text x="241.6" y="47.7">STACK-PVCC</text>
<text x="73.4" y="49">SPI-MOSI</text>
<text x="73.4" y="51.5">SPI-SCLK</text>
<text x="106.4" y="49">I2C-SCL/TDO</text>
<text x="110.9" y="51.5">SEL-00</text>
<text x="208" y="50.3">STACK-PGND</text>
<text x="208" y="52.8">STACK-PGND</text>
<text x="241.6" y="50.3">STACK-PVCC</text>
<text x="241.6" y="52.8">STACK-PVCC</text>
<text x="73.4" y="59.2">SYNC/GP/TCK</text>
<text x="73.4" y="54.1">RESET</text>
<text x="73.4" y="56.6">DETECT/TMS</text>
<text x="110.9" y="56.6">SEL-02</text>
<text x="110.9" y="59.2">SEL-03</text>
<text x="110.9" y="54.1">SEL-01</text>
<text x="208" y="57.9">STACK-PGND</text>
<text x="208" y="55.3">STACK-PGND</text>
<text x="241.6" y="55.3">STACK-PVCC</text>
<text x="241.6" y="57.9">STACK-PVCC</text>
<text x="73.4" y="61.7">EX-SPI-MISO</text>
<text x="73.4" y="64.2">EX-SPI-MOSI</text>
<text x="110.9" y="61.7">SEL-04</text>
<text x="110.9" y="64.2">SEL-05</text>
<text x="208" y="60.4">STACK-PGND</text>
<text x="208" y="63">STACK-PGND</text>
<text x="208" y="65.5">STACK-PGND</text>
<text x="241.6" y="60.4">STACK-PVCC</text>
<text x="241.6" y="63">STACK-PVCC</text>
<text x="241.6" y="65.5">STACK-PVCC</text>
<text x="73.4" y="66.8">EX-SPI-SCLK</text>
<text x="73.4" y="69.3">EX-0-GP00/nINT0</text>
<text x="73.4" y="71.9">EX-0-GP01/nINT1</text>
<text x="107.8" y="71.9">EX-SEL-00</text>
<text x="110.9" y="66.8">SEL-06</text>
<text x="110.9" y="69.3">SEL-07</text>
<text x="208" y="68">STACK-PGND</text>
<text x="208" y="70.6">GND</text>
<text x="241.6" y="68">STACK-PVCC</text>
<text x="249.6" y="70.6">5V</text>
<text x="73.4" y="74.4">EX-0-GP02/nINT2</text>
<text x="73.4" y="76.9">EX-1-GP00</text>
<text x="105.6" y="76.9">EX-SER2-RXD</text>
<text x="107.8" y="74.4">EX-SEL-01</text>
<text x="208" y="73.1">GND</text>
<text x="208" y="75.7">GND</text>
<text x="249.6" y="73.1">5V</text>
<text x="249.6" y="75.7">5V</text>
<text x="73.4" y="79.5">EX-1-GP01</text>
<text x="73.4" y="82">EX-1-GP02</text>
<text x="105.8" y="79.5">EX-SER2-TXD</text>
<text x="105.8" y="82">EX-SER2-RTS</text>
<text x="208" y="78.2">GND</text>
<text x="208" y="80.7">CURRENT</text>
<text x="230.6" y="81.5" transform="rotate(-90 230.6 81.5)">EP</text>
<text x="245.1" y="80.7">VOLTAGE</text>
<text x="248.7" y="78.2">3V3</text>
<text x="96" y="85.3" transform="rotate(-90 96 85.3)">EP</text>
<text x="73.4" y="123.9">SPI-MISO</text>
<text x="106.9" y="123.9">I2C-SDA/TDI</text>
<text x="208" y="122.7">STACK-PGND</text>
<text x="208" y="125.2">STACK-PGND</text>
<text x="241.6" y="122.7">STACK-PVCC</text>
<text x="241.6" y="125.2">STACK-PVCC</text>
<text x="73.4" y="126.5">SPI-MOSI</text>
<text x="73.4" y="129">SPI-SCLK</text>
<text x="73.4" y="131.5">RESET</text>
<text x="106.4" y="126.5">I2C-SCL/TDO</text>
<text x="107.2" y="129">SEL/SEL-00</text>
<text x="110.9" y="131.5">SEL-01</text>
<text x="208" y="127.7">STACK-PGND</text>
<text x="208" y="130.3">STACK-PGND</text>
<text x="241.6" y="127.7">STACK-PVCC</text>
<text x="241.6" y="130.3">STACK-PVCC</text>
<text x="73.4" y="136.6">SYNC/GP/TCK</text>
<text x="73.4" y="134.1">DETECT/TMS</text>
<text x="110.9" y="134.1">SEL-02</text>
<text x="110.9" y="136.6">SEL-03</text>
<text x="208" y="135.4">STACK-PGND</text>
<text x="208" y="137.9">STACK-PGND</text>
<text x="208" y="132.8">STACK-PGND</text>
<text x="241.6" y="132.8">STACK-PVCC</text>
<text x="241.6" y="135.4">STACK-PVCC</text>
<text x="241.6" y="137.9">STACK-PVCC</text>
<text x="73.4" y="139.2">EX-SPI-MISO</text>
<text x="73.4" y="141.7">EX-SPI-MOSI</text>
<text x="110.9" y="139.2">SEL-04</text>
<text x="110.9" y="141.7">SEL-05</text>
<text x="208" y="140.4">STACK-PGND</text>
<text x="208" y="143">STACK-PGND</text>
<text x="241.6" y="140.4">STACK-PVCC</text>
<text x="241.6" y="143">STACK-PVCC</text>
<text x="73.4" y="144.2">EX-SPI-SCLK</text>
<text x="73.4" y="146.8">EX-0_GP00/nINT0</text>
<text x="73.4" y="149.3">EX-0_GP01/nINT1</text>
<text x="100.9" y="149.3">EX-SEL/EX-SEL-00</text>
<text x="110.9" y="144.2">SEL-06</text>
<text x="110.9" y="146.8">SEL-07</text>
<text x="208" y="145.5">STACK-PGND</text>
<text x="208" y="148.1">GND</text>
<text x="241.6" y="145.5">STACK-PVCC</text>
<text x="249.6" y="148.1">5V</text>
<text x="73.4" y="151.9">EX-0_GP02/nINT2</text>
<text x="73.4" y="154.4">EX-1_GP00</text>
<text x="105.6" y="154.4">EX-SER2-RXD</text>
<text x="107.8" y="151.9">EX-SEL-01</text>
<text x="208" y="150.6">GND</text>
<text x="208" y="153.1">GND</text>
<text x="208" y="155.7">GND</text>
<text x="248.7" y="155.7">3V3</text>
<text x="249.6" y="150.6">5V</text>
<text x="249.6" y="153.1">5V</text>
<text x="73.4" y="156.9">EX-1_GP01</text>
<text x="73.4" y="159.5">EX-1_GP02</text>
<text x="105.8" y="156.9">EX-SER2-TXD</text>
<text x="105.8" y="159.5">EX-SER2-RTS</text>
<text x="208" y="158.2">CURRENT</text>
<text x="230.6" y="159" transform="rotate(-90 230.6 159)">EP</text>
<text x="245.1" y="158.2">VOLTAGE</text>
<text x="96" y="162.8" transform="rotate(-90 96 162.8)">EP</text>
</g>
<g font-size="1.4" fill="#840000">
<text x="272.2" y="150.7">S5V</text>
<text x="272.2" y="155.7">S3V3</text>
</g>
</svg>
